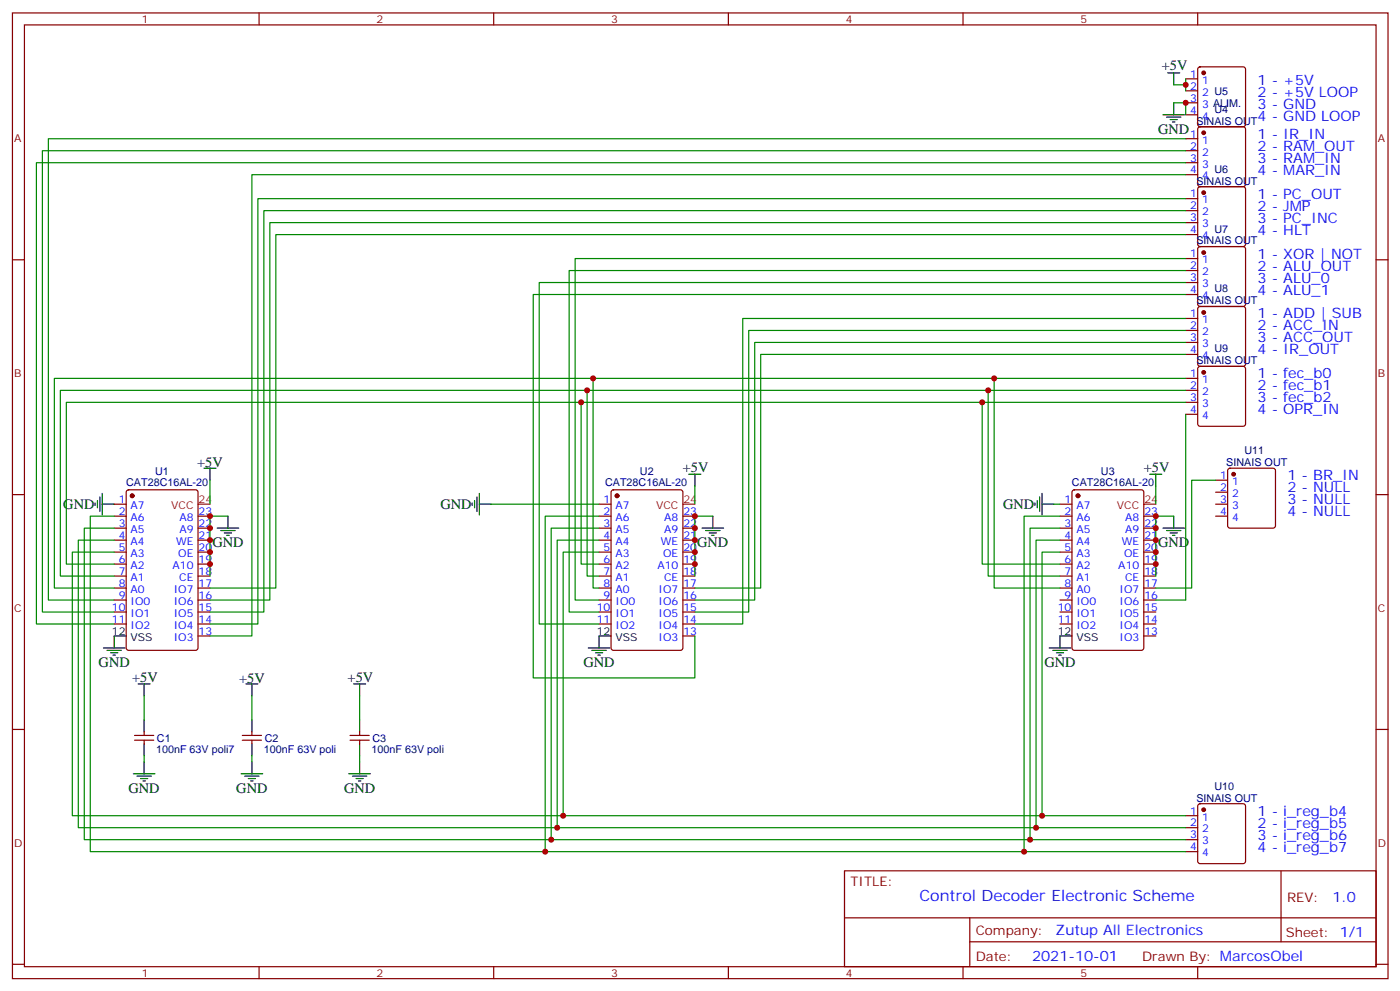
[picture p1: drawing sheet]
<svg xmlns="http://www.w3.org/2000/svg" width="413mm" height="292mm" viewBox="0 0 413 292" stroke-linecap="round" stroke-linejoin="round" font-family="sans-serif">
<g fill="none" stroke="#870000" stroke-width=".35">
<path d="M3.7 3.8h405.3v284.3h-405.3zM7.2 7.3h398.3v277.3h-398.3zM76.3 3.8v3.5M145.5 3.8v3.5M214.6 3.8v3.5M283.8 3.8v3.5M352.9 3.8v3.5M353.2 19.9l.4-.2h12.7l.5 .2 .2 .5v16.2l-.2 .5-.5 .2h-12.7l-.5-.2-.2-.5v-16.2zM349.4 23.2h3.5M349.4 26.7h3.5M349.4 30.3h3.5M349.4 33.8h3.5"/>
<path d="M353.2 37.5l.4-.2h12.7l.5 .2 .2 .5v16.3l-.2 .5-.5 .2h-12.7l-.5-.3-.2-.4v-16.3zM349.4 40.9h3.5M349.4 44.4h3.5M349.4 47.9h3.5M349.4 51.4h3.5M349.4 58.5h3.5M353.2 55.2l.4-.2h12.7l.5 .2 .2 .5v16.2l-.2 .5-.5 .2h-12.7l-.5-.2-.2-.5v-16.2zM3.7 76.5h3.5M349.4 62h3.5M349.4 65.5h3.5M349.4 69.1h3.5M349.4 76.1h3.5"/>
<path d="M349.4 79.7h3.5M353.2 72.8l.4-.2h12.7l.5 .2 .2 .5v16.2l-.2 .5-.5 .2h-12.7l-.5-.2-.2-.5v-16.2zM405.5 76.5h3.5M349.4 83.2h3.5M349.4 86.7h3.5M349.4 93.8h3.5M349.4 97.3h3.5M353.2 90.4l.4-.2h12.7l.5 .2 .2 .5v16.3l-.2 .5-.5 .2h-12.7l-.5-.3-.2-.4v-16.3zM349.4 100.8h3.5M349.4 104.4h3.5M349.4 111.4h3.5M349.4 114.9h3.5"/>
<path d="M349.4 118.5h3.5M353.2 108.1l.4-.2h12.7l.5 .2 .2 .5v16.2l-.2 .5-.5 .2h-12.7l-.5-.2-.2-.5v-16.2zM349.4 122h3.5M362 138.1l.4-.2h12.7l.5 .2 .2 .5v16.2l-.2 .5-.5 .2h-12.7l-.5-.2-.2-.5v-16.2zM3.7 145.6h3.5M33.7 148.4h3.5M33.7 152h3.5M33.7 155.5h3.5M33.7 159h3.5M37.4 144.4l.5-.2h19.7l.7 .4v46.2l-.4 .6-20 .1-.7-.5v-46.1zM58.3 152h3.6M58.3 155.5h3.6"/>
<path d="M58.3 159h3.6M176.5 148.4h3.6M176.5 152h3.6M176.5 155.5h3.6M176.5 159h3.6M180.3 144.4l.5-.2h19.7l.7 .4v46.2l-.4 .6-20 .1-.7-.5v-46.1zM201.2 152h3.6M201.2 155.5h3.6M201.2 159h3.6M312.3 148.4h3.6M312.3 152h3.6M312.3 155.5h3.6"/>
<path d="M312.3 159h3.6M316.1 144.4l.5-.2h19.7l.7 .4v46.2l-.4 .6-20 .1-.7-.5v-46.1zM337 152h3.6M337 155.5h3.6M337 159h3.6M358.2 148.4h3.5M358.2 152h3.5M358.2 141.4h3.5M358.2 144.9h3.5M405.5 145.6h3.5M33.7 162.6h3.5M33.7 166.1h3.5"/>
<path d="M33.7 169.6h3.5M33.7 173.1h3.5M33.7 176.7h3.5M58.3 162.6h3.6M58.3 166.1h3.6M58.3 169.6h3.6M58.3 173.1h3.6M58.3 176.7h3.6M176.5 162.6h3.6M176.5 166.1h3.6M176.5 169.6h3.6M176.5 173.1h3.6"/>
<path d="M176.5 176.7h3.6M201.2 162.6h3.6M201.2 166.1h3.6M201.2 169.6h3.6M201.2 173.1h3.6M201.2 176.7h3.6M312.3 162.6h3.6M312.3 166.1h3.6M312.3 169.6h3.6M312.3 173.1h3.6M312.3 176.7h3.6M337 162.6h3.6"/>
<path d="M337 166.1h3.6M337 169.6h3.6M337 173.1h3.6M337 176.7h3.6M33.7 180.2h3.5M33.7 183.7h3.5M58.3 180.2h3.6M58.3 183.7h3.6M58.3 187.3h3.6M176.5 180.2h3.6M176.5 183.7h3.6M201.2 180.2h3.6"/>
<path d="M201.2 183.7h3.6M201.2 187.3h3.6M312.3 180.2h3.6M312.3 183.7h3.6M337 180.2h3.6M337 183.7h3.6M337 187.3h3.6M3.7 214.8h3.5M39.7 216.5h5.6M39.7 217.9h5.6M42.5 215.5v1M42.5 217.9v1.1"/>
<path d="M71.4 216.5h5.6M71.4 217.9h5.6M74.2 215.5v1M74.2 217.9v1.1M103.2 216.5h5.6M103.2 217.9h5.6M106 215.5v1M106 217.9v1.1M405.5 214.8h3.5M353.2 236.8l.4-.2h12.7l.5 .2 .2 .5v16.3l-.2 .5-.5 .2h-12.7l-.5-.3-.2-.4v-16.3zM248.8 256.4h156.7v28.2h-156.7zM349.4 240.2h3.5"/>
<path d="M349.4 243.7h3.5M349.4 247.2h3.5M349.4 250.8h3.5M377.5 256.4v20.9M248.9 270.2h156.5M285.8 277.3h119.6M285.8 270.2v14.2M3.7 283.9h3.5M76.3 284.6v3.5M145.5 284.6v3.5M214.6 284.6v3.5M283.8 284.6v3.5"/>
<path d="M352.9 284.6v3.5M405.5 283.9h3.5"/>
</g>
<g fill="#870000" stroke="#870000" stroke-width=".35">
<circle cx="38.9" cy="146" r=".53"/>
<circle cx="181.8" cy="146" r=".53"/>
<circle cx="317.6" cy="146" r=".53"/>
<circle cx="354.7" cy="39.1" r=".53"/>
<circle cx="354.7" cy="21.4" r=".53"/>
<circle cx="354.7" cy="56.7" r=".53"/>
<circle cx="354.7" cy="74.4" r=".53"/>
<circle cx="354.7" cy="92" r=".53"/>
<circle cx="354.7" cy="109.6" r=".53"/>
<circle cx="354.7" cy="238.4" r=".53"/>
<circle cx="363.5" cy="139.6" r=".53"/>
</g>
<g fill="none" stroke="#000" stroke-width=".35">
<path d="M342.7 33.8h6.3M343.7 34.5h4.3M344.1 21.4h3.5M344.8 35.2h2.1M345.5 35.9h.7M345.9 21.4v3.6M345.9 30.3v3.5M60.1 137.9h3.5M61.9 137.9v3.5M203 139.6h3.5M204.8 139.6v3.6M338.8 139.6h3.5"/>
<path d="M340.6 139.6v3.6M28 148.1v.7M28.7 147.4v2.1M29.4 146.3v4.3M30.1 148.4h3.6M30.1 145.3v6.3M64 155.5h6.3M65.1 156.2h4.2M66.1 156.9h2.1M66.8 157.6h.7M67.2 152v3.5M139.1 148.1v.7"/>
<path d="M139.8 147.4v2.1M140.5 146.3v4.3M141.3 148.4h3.5M141.3 145.3v6.3M206.9 155.5h6.3M207.9 156.2h4.3M209 156.9h2.1M209.7 157.6h.7M210 152v3.5M304.9 148.1v.7M305.6 147.4v2.1M306.4 146.3v4.3"/>
<path d="M307.1 148.4h3.5M307.1 145.3v6.3M342.7 155.5h6.3M343.7 156.2h4.3M344.8 156.9h2.1M345.5 157.6h.7M345.9 152v3.5M30.5 190.8h6.3M31.5 191.5h4.3M32.6 192.2h2.1M33.3 192.9h.7M37.2 187.3h-3.5v3.5"/>
<path d="M173.4 190.8h6.3M174.4 191.5h4.2M175.5 192.2h2.1M176.2 192.9h.7M180.1 187.3h-3.6v3.5M309.2 190.8h6.3M310.2 191.5h4.3M311.3 192.2h2.1M312 192.9h.7M315.9 187.3h-3.6v3.5M40.7 201.4h3.5M42.5 201.4v3.5"/>
<path d="M42.5 211.9v3.6M42.5 219v3.5M72.5 201.4h3.5M74.2 201.4v3.5M74.2 211.9v3.6M74.2 219v3.5M104.2 201.4h3.5M106 201.4v3.5M106 211.9v3.6M106 219v3.5M39.3 227.8h6.3M40.4 228.5h4.2"/>
<path d="M41.4 229.2h2.1M42.1 229.9h.7M42.5 224.3v3.5M71 227.8h6.4M72.1 228.5h4.2M73.2 229.2h2.1M73.9 229.9h.7M74.2 224.3v3.5M102.8 227.8h6.3M103.9 228.5h4.2M104.9 229.2h2.1M105.6 229.9h.7"/>
<path d="M106 224.3v3.5"/>
</g>
<path d="M58.3 148.4h3.6M201.2 148.4h3.6M337 148.4h3.6" fill="none" stroke="#f00" stroke-width=".35"/>
<g fill="none" stroke="#008700" stroke-width=".35">
<path d="M345.9 30.3h3.5v3.5M349.4 23.2v1.8h-3.5M349.4 25v1.7M349.4 40.9h-335.1v135.8h19.4M349.4 44.4h-336.9v135.8h21.2M349.4 47.9h-338.7v135.8h23M349.4 51.4h-275.2v135.9h-12.3M349.4 58.5h-273.4v125.2h-14.1M349.4 62h-271.6v118.2h-15.9M349.4 65.5h-269.9v111.2h-17.6M349.4 69.1h-268.1v104h-19.4M349.4 76.1h-179.9v100.6h7"/>
<path d="M349.4 79.7h-181.7v100.5h8.8M349.4 83.2h-190.5v100.5h17.6M349.4 86.7h-192.3v112.9h47.7v-12.3M349.4 93.8h-130.5v89.9h-14.1M349.4 97.3h-128.8v82.9h-15.8M171.2 118.5v47.6h5.3M173 114.9v54.7h3.5M174.8 111.4v61.7h1.7M289.4 118.5v47.6h22.9M291.2 114.9v54.7h21.1M292.9 111.4v61.7h19.4M349.4 111.4h-333.4v61.7h17.7"/>
<path d="M349.4 114.9h-331.6v54.7h15.9M349.4 118.5h-329.9v47.6h14.2M349.4 100.8h-127v75.9h-17.6M349.4 104.4h-125.2v68.7h-19.4M349.4 122v54.7h-8.8M33.7 159h-10.6v84.7h326.3M33.7 155.5h-8.9v91.7h324.6M33.7 152h-7.1v98.8h322.8M61.9 141.4v7M67.2 152h-5.3v17.6M144.8 148.4h31.7M176.5 159h-12.3v84.7"/>
<path d="M176.5 155.5h-14.1v91.7M176.5 152h-15.8v98.8M204.8 143.2v5.2M210 152h-5.2v17.6M310.6 148.4h1.7M312.3 159h-7v84.7M312.3 155.5h-8.8v91.7M312.3 152h-10.5v98.8M340.6 143.2v5.2M345.9 152h-5.3v17.6M358.2 141.4h-7v31.7h-10.6M33.7 162.6h-12.4v77.6h328.1"/>
<path d="M176.5 162.6h-10.6v77.6M312.3 162.6h-5.2v77.6M42.5 204.9v7M74.2 204.9v7M106 204.9v7M42.5 222.5v1.8M74.2 222.5v1.8M106 222.5v1.8"/>
</g>
<g fill="#c00">
<circle cx="349.4" cy="25" r=".88"/>
<circle cx="349.4" cy="30.3" r=".88"/>
<circle cx="340.6" cy="152" r=".88"/>
<circle cx="340.6" cy="155.5" r=".88"/>
<circle cx="340.6" cy="159" r=".88"/>
<circle cx="340.6" cy="162.6" r=".88"/>
<circle cx="340.6" cy="166.1" r=".88"/>
<circle cx="204.8" cy="152" r=".88"/>
<circle cx="204.8" cy="155.5" r=".88"/>
<circle cx="204.8" cy="159" r=".88"/>
<circle cx="204.8" cy="162.6" r=".88"/>
<circle cx="204.8" cy="166.1" r=".88"/>
<circle cx="61.9" cy="152" r=".88"/>
<circle cx="61.9" cy="155.5" r=".88"/>
<circle cx="61.9" cy="159" r=".88"/>
<circle cx="61.9" cy="162.6" r=".88"/>
<circle cx="61.9" cy="166.1" r=".88"/>
<circle cx="165.9" cy="240.2" r=".88"/>
<circle cx="164.2" cy="243.7" r=".88"/>
<circle cx="162.4" cy="247.2" r=".88"/>
<circle cx="160.7" cy="250.8" r=".88"/>
<circle cx="174.8" cy="111.4" r=".88"/>
<circle cx="173" cy="114.9" r=".88"/>
<circle cx="171.2" cy="118.5" r=".88"/>
<circle cx="292.9" cy="111.4" r=".88"/>
<circle cx="291.2" cy="114.9" r=".88"/>
<circle cx="289.4" cy="118.5" r=".88"/>
<circle cx="307.1" cy="240.2" r=".88"/>
<circle cx="305.3" cy="243.7" r=".88"/>
<circle cx="303.5" cy="247.2" r=".88"/>
<circle cx="301.8" cy="250.8" r=".88"/>
</g>
<text font-size="4.6" fill="#00f" x="270.9" y="265.4">Control Decoder Electronic Scheme</text>
<g font-size="4.2">
<text x="342.3" y="20.7">+5V</text>
<text x="341.3" y="39.4">GND</text>
<text x="58.1" y="137.5">+5V</text>
<text x="201.2" y="138.9">+5V</text>
<text x="337" y="138.9">+5V</text>
<text x="18.7" y="149.9">GND</text>
<text x="129.8" y="149.9">GND</text>
<text x="295.6" y="149.9">GND</text>
<text x="62.6" y="161.1">GND</text>
<text x="205.5" y="161.1">GND</text>
<text x="341.3" y="161.1">GND</text>
<text x="29.1" y="196.4">GND</text>
<text x="171.9" y="196.4">GND</text>
<text x="307.8" y="196.4">GND</text>
<text x="38.9" y="200.7">+5V</text>
<text x="70.4" y="201">+5V</text>
<text x="102.4" y="200.7">+5V</text>
<text x="37.9" y="233.5">GND</text>
<text x="69.6" y="233.5">GND</text>
<text x="101.4" y="233.5">GND</text>
</g>
<g font-size="4.2" fill="#00f">
<text x="370.6" y="28.5">2 - +5V LOOP</text>
<text x="370.6" y="25">1 - +5V</text>
<text x="370.6" y="35.6">4 - GND LOOP</text>
<text x="370.6" y="32">3 - GND</text>
<text x="370.6" y="40.9">1 - IR_IN</text>
<text x="370.6" y="44.4">2 - RAM_OUT</text>
<text x="370.6" y="47.9">3 - RAM_IN</text>
<text x="370.6" y="51.4">4 - MAR_IN</text>
<text x="370.6" y="58.5">1 - PC_OUT</text>
<text x="370.6" y="65.5">3 - PC_INC</text>
<text x="370.6" y="62">2 - JMP</text>
<text x="370.6" y="69.1">4 - HLT</text>
<text x="370.6" y="76.1">1 - XOR | NOT</text>
<text x="370.6" y="83.2">3 - ALU_0</text>
<text x="370.6" y="79.7">2 - ALU_OUT</text>
<text x="370.6" y="86.7">4 - ALU_1</text>
<text x="370.6" y="93.8">1 - ADD | SUB</text>
<text x="370.6" y="100.8">3 - ACC_OUT</text>
<text x="370.6" y="97.3">2 - ACC_IN</text>
<text x="370.6" y="104.4">4 - IR_OUT</text>
<text x="370.6" y="111.4">1 - fec_b0</text>
<text x="370.6" y="118.5">3 - fec_b2</text>
<text x="370.6" y="114.9">2 - fec_b1</text>
<text x="370.6" y="122">4 - OPR_IN</text>
<text x="379.4" y="141.4">1 - BR_IN</text>
<text x="379.4" y="144.9">2 - NULL</text>
<text x="379.4" y="148.4">3 - NULL</text>
<text x="379.4" y="152">4 - NULL</text>
<text x="370.6" y="243.7">2 - i_reg_b5</text>
<text x="370.6" y="240.2">1 - i_reg_b4</text>
<text x="370.6" y="247.2">3 - i_reg_b6</text>
<text x="370.6" y="250.8">4 - i_reg_b7</text>
<text x="392.6" y="265.7">1.0</text>
<text x="311" y="275.2">Zutup All Electronics</text>
<text x="304.1" y="283">2021-10-01</text>
</g>
<g font-size="3.9" fill="#800">
<text x="250.6" y="261">TITLE:</text>
<text x="379.2" y="265.7">REV:</text>
<text x="287.5" y="275.2">Company:</text>
<text x="378.9" y="275.8">Sheet: 1/1</text>
<text x="287.5" y="282.9">Date:</text>
<text x="336.6" y="282.9">Drawn By: MarcosObel</text>
</g>
<g font-size="3.2" fill="#800">
<text x="41.8" y="6.8">1</text>
<text x="110.9" y="6.8">2</text>
<text x="180.1" y="6.8">3</text>
<text x="249.2" y="6.8">4</text>
<text x="318.3" y="6.8">5</text>
<text x="4.2" y="41.9">A</text>
<text x="406" y="41.9">A</text>
<text x="4.2" y="111.1">B</text>
<text x="406" y="111.1">B</text>
<text x="4.2" y="180.2">C</text>
<text x="406" y="180.2">C</text>
<text x="4.2" y="249.3">D</text>
<text x="406" y="249.3">D</text>
<text x="41.8" y="287.6">1</text>
<text x="110.9" y="287.6">2</text>
<text x="180.1" y="287.6">3</text>
<text x="249.2" y="287.6">4</text>
<text x="318.3" y="287.6">5</text>
</g>
<g font-size="3.2" fill="#00f">
<text x="350.7" y="22.9">1</text>
<text x="350.7" y="26.4">2</text>
<text x="350.7" y="29.9">3</text>
<text x="354.2" y="24.6">1</text>
<text x="354.2" y="28.2">2 U5</text>
<text x="350.7" y="33.4">4</text>
<text x="354.2" y="31.7">3 ALIM.</text>
<text x="354.2" y="35.2">4</text>
<text x="350.7" y="40.5">1</text>
<text x="350.7" y="44">2</text>
<text x="350.7" y="47.6">3</text>
<text x="354.2" y="42.3">1</text>
<text x="354.2" y="45.8">2</text>
<text x="350.7" y="51.1">4</text>
<text x="354.2" y="49.3">3</text>
<text x="354.2" y="52.8">4</text>
<text x="350.7" y="58.1">1</text>
<text x="354.2" y="59.9">1</text>
<text x="350.7" y="61.7">2</text>
<text x="350.7" y="65.2">3</text>
<text x="354.2" y="63.4">2</text>
<text x="350.7" y="68.7">4</text>
<text x="354.2" y="67">3</text>
<text x="354.2" y="70.5">4</text>
<text x="350.7" y="75.8">1</text>
<text x="354.2" y="77.5">1</text>
<text x="350.7" y="79.3">2</text>
<text x="350.7" y="82.8">3</text>
<text x="354.2" y="81.1">2</text>
<text x="350.7" y="86.4">4</text>
<text x="354.2" y="84.6">3</text>
<text x="354.2" y="88.1">4</text>
<text x="350.7" y="93.4">1</text>
<text x="354.2" y="95.2">1</text>
<text x="350.7" y="96.9">2</text>
<text x="350.7" y="100.5">3</text>
<text x="354.2" y="98.7">2</text>
<text x="350.7" y="104">4</text>
<text x="354.2" y="102.2">3</text>
<text x="354.2" y="105.8">4</text>
<text x="350.7" y="111.1">1</text>
<text x="354.2" y="112.8">1</text>
<text x="350.7" y="114.6">2</text>
<text x="350.7" y="118.1">3</text>
<text x="354.2" y="116.3">2</text>
<text x="354.2" y="119.9">3</text>
<text x="350.7" y="121.6">4</text>
<text x="354.2" y="123.4">4</text>
<text x="359.5" y="141">1</text>
<text x="363" y="142.8">1</text>
<text x="35" y="148.1">1</text>
<text x="38.5" y="149.9">A7</text>
<text x="177.9" y="148.1">1</text>
<text x="181.4" y="149.9">A7</text>
<text x="313.7" y="148.1">1</text>
<text x="317.2" y="149.9">A7</text>
<text x="359.5" y="144.6">2</text>
<text x="359.5" y="148.1">3</text>
<text x="363" y="146.3">2</text>
<text x="363" y="149.9">3</text>
<text x="35" y="151.6">2</text>
<text x="35" y="155.2">3</text>
<text x="38.5" y="153.4">A6</text>
<text x="52.9" y="153.4">A8</text>
<text x="58.5" y="155.2">22</text>
<text x="58.5" y="151.6">23</text>
<text x="177.9" y="151.6">2</text>
<text x="177.9" y="155.2">3</text>
<text x="181.4" y="153.4">A6</text>
<text x="195.7" y="153.4">A8</text>
<text x="201.4" y="155.2">22</text>
<text x="201.4" y="151.6">23</text>
<text x="313.7" y="151.6">2</text>
<text x="313.7" y="155.2">3</text>
<text x="317.2" y="153.4">A6</text>
<text x="331.6" y="153.4">A8</text>
<text x="337.2" y="155.2">22</text>
<text x="337.2" y="151.6">23</text>
<text x="359.5" y="151.6">4</text>
<text x="363" y="153.4">4</text>
<text x="35" y="158.7">4</text>
<text x="38.5" y="156.9">A5</text>
<text x="38.5" y="160.4">A4</text>
<text x="51.9" y="160.4">WE</text>
<text x="52.9" y="156.9">A9</text>
<text x="58.5" y="158.7">21</text>
<text x="177.9" y="158.7">4</text>
<text x="181.4" y="156.9">A5</text>
<text x="181.4" y="160.4">A4</text>
<text x="194.8" y="160.4">WE</text>
<text x="195.7" y="156.9">A9</text>
<text x="201.4" y="158.7">21</text>
<text x="313.7" y="158.7">4</text>
<text x="317.2" y="156.9">A5</text>
<text x="317.2" y="160.4">A4</text>
<text x="330.6" y="160.4">WE</text>
<text x="331.6" y="156.9">A9</text>
<text x="337.2" y="158.7">21</text>
<text x="35" y="162.2">5</text>
<text x="35" y="165.7">6</text>
<text x="38.5" y="164">A3</text>
<text x="38.5" y="167.5">A2</text>
<text x="50.8" y="167.5">A10</text>
<text x="52.5" y="164">OE</text>
<text x="58.5" y="165.7">19</text>
<text x="58.5" y="162.2">20</text>
<text x="177.9" y="162.2">5</text>
<text x="177.9" y="165.7">6</text>
<text x="181.4" y="164">A3</text>
<text x="181.4" y="167.5">A2</text>
<text x="193.7" y="167.5">A10</text>
<text x="195.4" y="164">OE</text>
<text x="201.4" y="165.7">19</text>
<text x="201.4" y="162.2">20</text>
<text x="313.7" y="162.2">5</text>
<text x="313.7" y="165.7">6</text>
<text x="317.2" y="164">A3</text>
<text x="317.2" y="167.5">A2</text>
<text x="329.5" y="167.5">A10</text>
<text x="331.2" y="164">OE</text>
<text x="337.2" y="165.7">19</text>
<text x="337.2" y="162.2">20</text>
<text x="35" y="169.3">7</text>
<text x="35" y="172.8">8</text>
<text x="38.5" y="171">A1</text>
<text x="52.8" y="171">CE</text>
<text x="58.5" y="172.8">17</text>
<text x="58.5" y="169.3">18</text>
<text x="177.9" y="169.3">7</text>
<text x="177.9" y="172.8">8</text>
<text x="181.4" y="171">A1</text>
<text x="195.7" y="171">CE</text>
<text x="201.4" y="172.8">17</text>
<text x="201.4" y="169.3">18</text>
<text x="313.7" y="169.3">7</text>
<text x="313.7" y="172.8">8</text>
<text x="317.2" y="171">A1</text>
<text x="331.5" y="171">CE</text>
<text x="337.2" y="172.8">17</text>
<text x="337.2" y="169.3">18</text>
<text x="33" y="179.8">10</text>
<text x="35" y="176.3">9</text>
<text x="38.5" y="174.6">A0</text>
<text x="38.5" y="178.1">IO0</text>
<text x="51.2" y="178.1">IO6</text>
<text x="51.2" y="174.6">IO7</text>
<text x="58.5" y="179.8">15</text>
<text x="58.5" y="176.3">16</text>
<text x="175.8" y="179.8">10</text>
<text x="177.9" y="176.3">9</text>
<text x="181.4" y="174.6">A0</text>
<text x="181.4" y="178.1">IO0</text>
<text x="194.1" y="178.1">IO6</text>
<text x="194.1" y="174.6">IO7</text>
<text x="201.4" y="179.8">15</text>
<text x="201.4" y="176.3">16</text>
<text x="311.7" y="179.8">10</text>
<text x="313.7" y="176.3">9</text>
<text x="317.2" y="174.6">A0</text>
<text x="317.2" y="178.1">IO0</text>
<text x="329.9" y="178.1">IO6</text>
<text x="329.9" y="174.6">IO7</text>
<text x="337.2" y="179.8">15</text>
<text x="337.2" y="176.3">16</text>
<text x="33" y="183.4">11</text>
<text x="38.5" y="181.6">IO1</text>
<text x="38.5" y="185.1">IO2</text>
<text x="51.2" y="185.1">IO4</text>
<text x="51.2" y="181.6">IO5</text>
<text x="58.5" y="183.4">14</text>
<text x="175.8" y="183.4">11</text>
<text x="181.4" y="181.6">IO1</text>
<text x="181.4" y="185.1">IO2</text>
<text x="194.1" y="185.1">IO4</text>
<text x="194.1" y="181.6">IO5</text>
<text x="201.4" y="183.4">14</text>
<text x="311.7" y="183.4">11</text>
<text x="317.2" y="181.6">IO1</text>
<text x="317.2" y="185.1">IO2</text>
<text x="329.9" y="185.1">IO4</text>
<text x="329.9" y="181.6">IO5</text>
<text x="337.2" y="183.4">14</text>
<text x="51.2" y="188.7">IO3</text>
<text x="58.5" y="186.9">13</text>
<text x="194.1" y="188.7">IO3</text>
<text x="201.4" y="186.9">13</text>
<text x="329.9" y="188.7">IO3</text>
<text x="337.2" y="186.9">13</text>
<text x="350.7" y="239.8">1</text>
<text x="350.7" y="243.3">2</text>
<text x="354.2" y="241.6">1</text>
<text x="354.2" y="245.1">2</text>
<text x="350.7" y="246.9">3</text>
<text x="350.7" y="250.4">4</text>
<text x="354.2" y="248.6">3</text>
<text x="354.2" y="252.2">4</text>
</g>
<g font-size="3.2" fill="#000080">
<text x="357.9" y="33.2">U4</text>
<text x="352.5" y="36.7">SINAIS OUT</text>
<text x="357.9" y="50.8">U6</text>
<text x="352.5" y="54.3">SINAIS OUT</text>
<text x="352.5" y="72">SINAIS OUT</text>
<text x="357.9" y="68.5">U7</text>
<text x="352.5" y="89.6">SINAIS OUT</text>
<text x="357.9" y="86.1">U8</text>
<text x="352.5" y="107.2">SINAIS OUT</text>
<text x="357.9" y="103.7">U9</text>
<text x="361.4" y="137.2">SINAIS OUT</text>
<text x="366.7" y="133.7">U11</text>
<text x="37.2" y="143.2">CAT28C16AL-20</text>
<text x="45.7" y="139.9">U1</text>
<text x="178.3" y="143.2">CAT28C16AL-20</text>
<text x="188.6" y="139.9">U2</text>
<text x="315.9" y="143.2">CAT28C16AL-20</text>
<text x="324.4" y="139.9">U3</text>
<text x="46" y="221.6">100nF 63V poli7</text>
<text x="46.3" y="218.4">C1</text>
<text x="77.8" y="221.6">100nF 63V poli</text>
<text x="78" y="218.4">C2</text>
<text x="109.5" y="221.6">100nF 63V poli</text>
<text x="109.8" y="218.4">C3</text>
<text x="357.9" y="232.5">U10</text>
<text x="352.5" y="236">SINAIS OUT</text>
</g>
<g font-size="3.2" fill="#f00">
<text x="50.4" y="149.9">VCC</text>
<text x="58.5" y="148.1">24</text>
<text x="193.3" y="149.9">VCC</text>
<text x="201.4" y="148.1">24</text>
<text x="329.1" y="149.9">VCC</text>
<text x="337.2" y="148.1">24</text>
</g>
<g font-size="3.2">
<text x="33" y="186.9">12</text>
<text x="38.5" y="188.7">VSS</text>
<text x="175.8" y="186.9">12</text>
<text x="181.4" y="188.7">VSS</text>
<text x="311.7" y="186.9">12</text>
<text x="317.2" y="188.7">VSS</text>
</g>
</svg>
